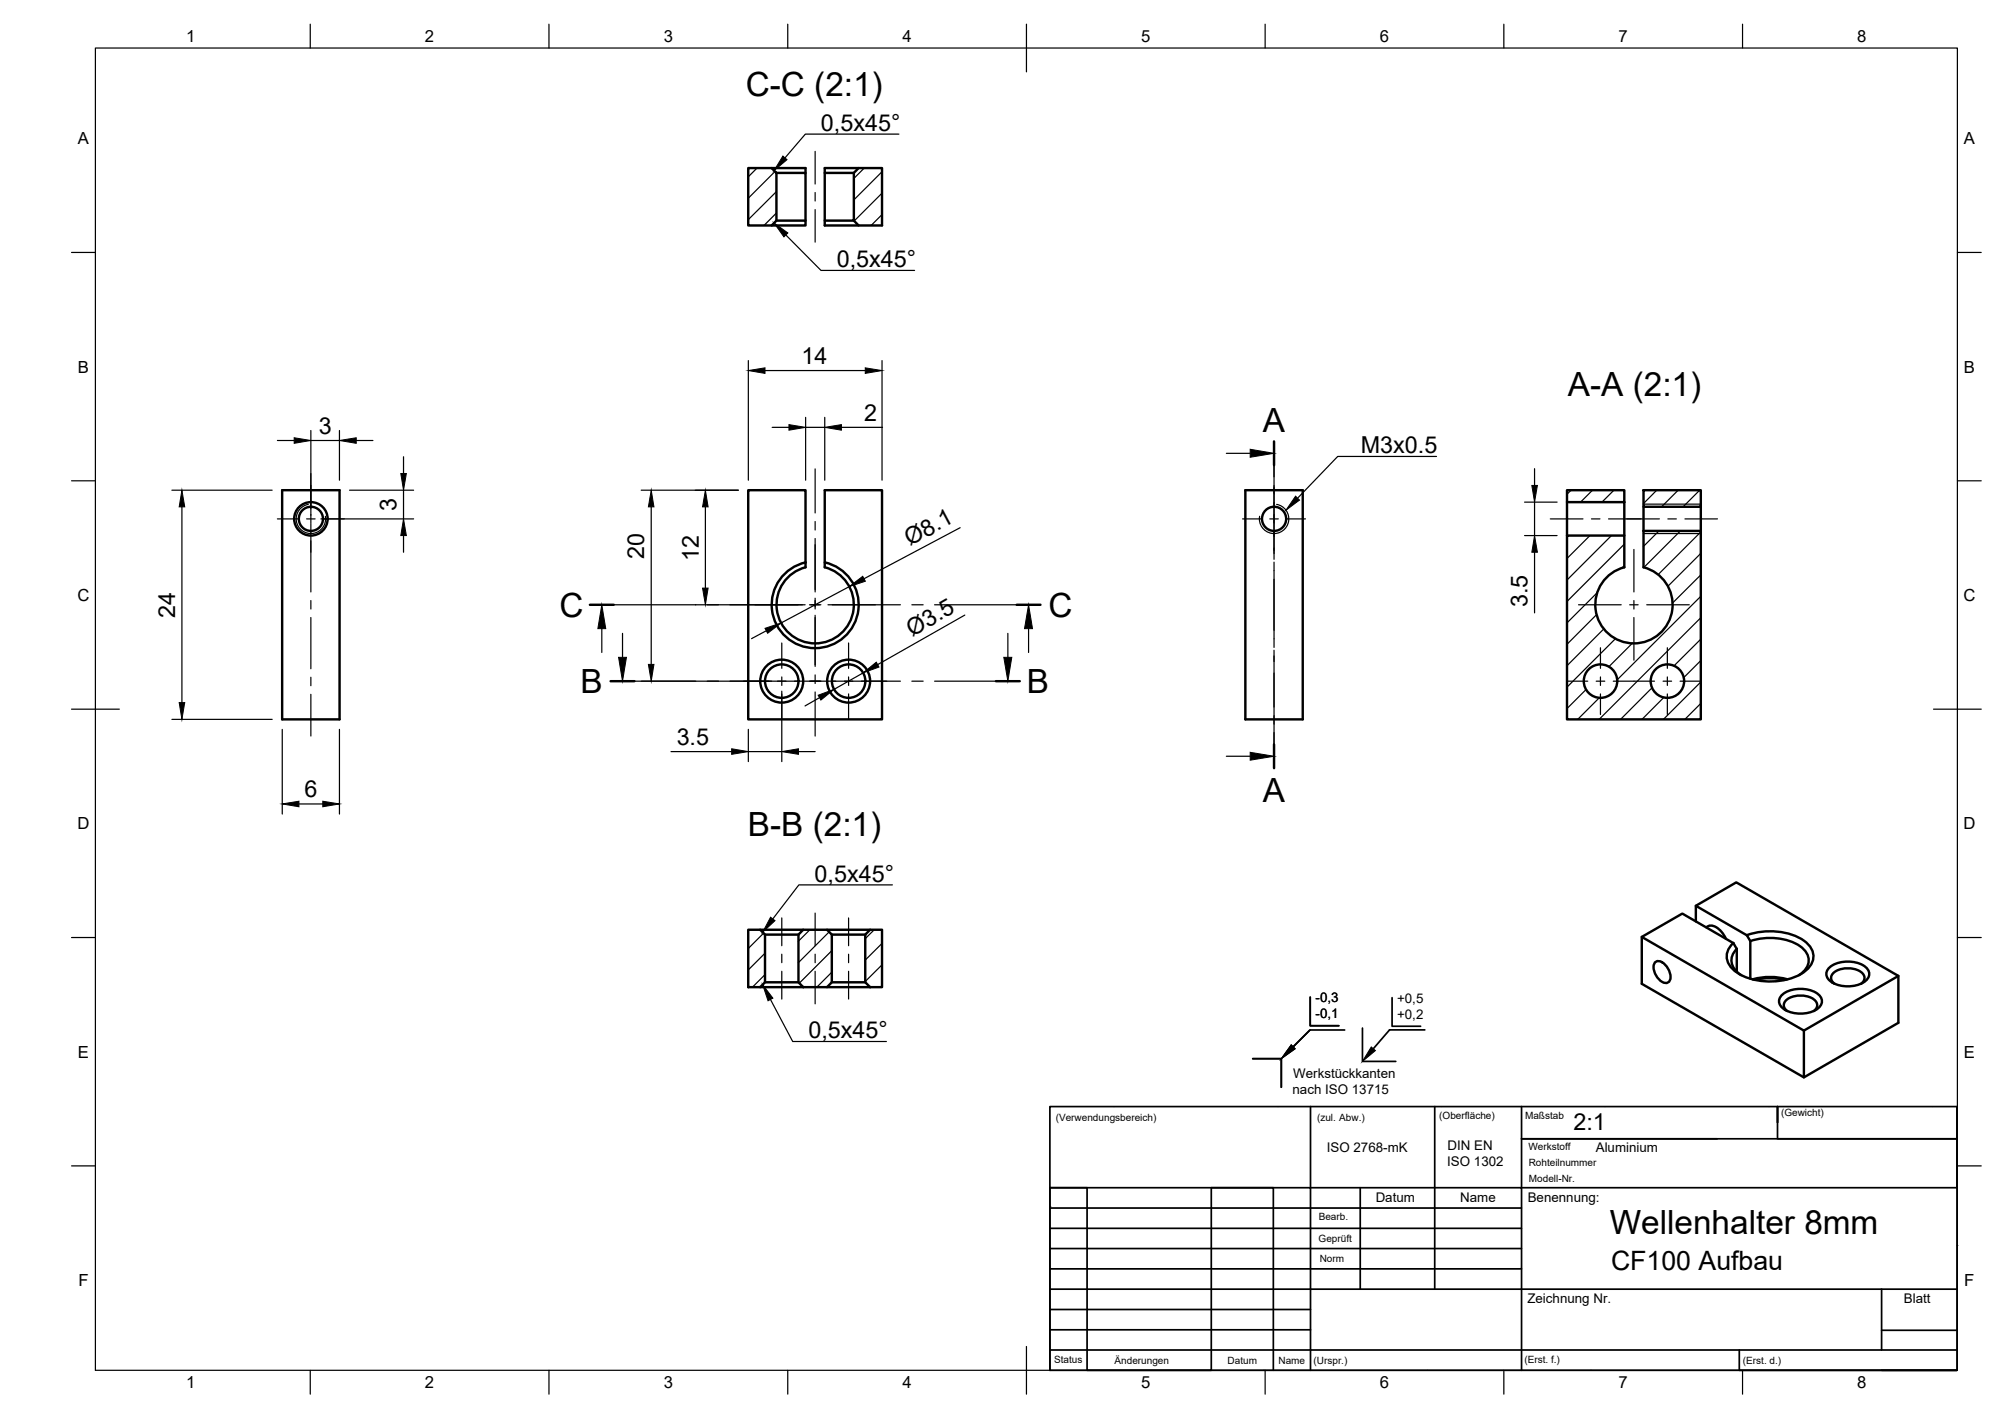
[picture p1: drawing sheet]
<svg xmlns="http://www.w3.org/2000/svg" width="420mm" height="297mm" viewBox="0 0 420 297" stroke-linecap="round" stroke-linejoin="round" font-family="sans-serif">
<!-- layer: Visible -->
<g fill="none" stroke="#000" stroke-width=".51">
<path d="M156.7 35.2h4.9l1 1v10l-1 1h-4.9zM161.6 35.2h7.1v1M162.6 36.2h6.1v10M172.7 35.2h12v12h-12zM178.8 36.2v10h-6.1M179.8 35.2l-1 1h-6.1M162.6 46.2h6.1v1h-7.1M178.8 46.2l1 1M59.1 102.7h12v48h-12zM168.7 118.8a8.1 8.1 0 0 0-4.6 12.5 8.1 8.1 0 0 0 13.3 0 8.1 8.1 0 0 0-4.7-12.5v-16.1h12v48h-28v-48h12v16.1M172.7 117.8a9.1 9.1 0 0 1 5.6 14 9.1 9.1 0 0 1-15.1 0 9.1 9.1 0 0 1 5.5-14M260.8 102.7h12.1v48h-12.1z"/>
<path d="M328.2 105.2v7M340.2 105.2h-12v-2.5h12v9.5M344.2 111.2v7.6a8.1 8.1 0 0 1 4.7 12.5 8.1 8.1 0 0 1-13.3 0 8.1 8.1 0 0 1 4.6-12.5M344.2 111.2h12v39.5h-28v-38.5h12v6.6M344.2 102.7h12v3.5h-12zM344.2 106.2v5M356.2 106.2v5M156.7 194.8h2.5l1 1v10l-1 1h-2.5zM159.2 194.8h9M160.2 195.8h7M168.2 194.8h5l1 1v10l-1 1h-5l-1-1v-10zM173.2 194.8h9"/>
<path d="M174.2 195.8h7M181.2 195.8l1-1h2.5v12h-2.5l-1-1zM343.9 196.3v9.8l33.9 19.6 19.8-11.4v-9.9M355.2 193v-3.3l10.7 6.2 .7 1.3v7.8M355.2 189.7l8.5-4.9 33.9 19.6-19.8 11.5-33.9-19.6 8.5-4.9 10.7 6.2 .7 1.2M357.4 194.3a1.78 1.78 0 0 1 2.4 .2l1.1 1.1 .6 1M363.8 198.8v4.8M363.8 198.8a3.1 3.1 0 0 0 .2 4.9l.7 .6M365.9 195.9a14.1 14.1 0 0 1 11.9 1.2 3.7 3.7 0 0 1 .3 6.4 13.5 13.5 0 0 1-14.9-.2 3.5 3.5 0 0 1-.1-5.8M366.6 197.1a12.6 12.6 0 0 1 10.4 1.1 3.4 3.4 0 0 1 1.8 3.1 3.4 3.4 0 0 1-2 3M159.2 206.8h9M160.2 205.8h7"/>
<path d="M173.2 206.8h9M174.2 205.8h7M346.6 201.7a1.26 1.26 0 0 1 2 .2 3.4 3.4 0 0 1 1.1 3.7 1.26 1.26 0 0 1-2.1-.3 3.4 3.4 0 0 1-1-3.6zM367.1 205.2a13.5 13.5 0 0 1 7.3 0M367.5 205.3a15.4 15.4 0 0 1 6.5 0M373.4 208.3a6.6 6.6 0 0 1 7.5 0 1.86 1.86 0 0 1 .7 1.8 1.86 1.86 0 0 1-1.3 1.5 6.8 6.8 0 0 1-6.9-.4 1.74 1.74 0 0 1 0-2.9zM374.3 211.8a1.49 1.49 0 0 1-.7-1.5 1.49 1.49 0 0 1 1.2-1.2 5.1 5.1 0 0 1 5.5 .7 1.35 1.35 0 0 1-.4 2M377.8 215.9v9.8M383.3 202.6a6.6 6.6 0 0 1 7.5 0 1.86 1.86 0 0 1 .7 1.8 1.86 1.86 0 0 1-1.3 1.5 6.8 6.8 0 0 1-6.9-.5 1.74 1.74 0 0 1 0-2.8zM384.2 206.1a1.49 1.49 0 0 1-.7-1.5 1.49 1.49 0 0 1 1.2-1.2 5.1 5.1 0 0 1 5.5 .7 1.35 1.35 0 0 1-.4 2"/>
<circle cx="65.1" cy="108.7" r="3.5"/>
<circle cx="65.1" cy="108.7" r="2.53"/>
<circle cx="266.9" cy="108.7" r="2.53"/>
<circle cx="163.7" cy="142.7" r="3.5"/>
<circle cx="163.7" cy="142.7" r="4.5"/>
<circle cx="177.7" cy="142.7" r="3.5"/>
<circle cx="177.7" cy="142.7" r="4.5"/>
<circle cx="335.2" cy="142.7" r="3.5"/>
<circle cx="349.2" cy="142.7" r="3.5"/>
</g>
<!-- layer: Visible Narrow -->
<path d="M64.6 105.7a3.1 3.1 0 0 0-2.5 3.5 3.1 3.1 0 0 0 3.6 2.5 3.1 3.1 0 0 0 2.5-3.5M267.4 105.7a3.1 3.1 0 0 1 2.5 3.5 3.1 3.1 0 0 1-3.6 2.5 3.1 3.1 0 0 1-2.5-3.5M344.2 111.8h12M344.2 105.6h12" fill="none" stroke="#000" stroke-width=".25"/>
<!-- layer: BORDER -->
<g fill="none" stroke="#000" stroke-width=".25">
<path d="M20 10.1h390v276.9h-390zM65 5.1v5M115 5.1v5M165 5.1v5M215 5.1v10M265 5.1v5M315 5.1v5M365 5.1v5M15 52.9h5M410 52.9h5M15 100.7h5M410 100.7h5"/>
<path d="M15 148.6h10M405 148.6h10M15 196.4h5M410 196.4h5M15 244.2h5M410 244.2h5M65 287v5M115 287v5M165 287v5M215 282.1v9.9M265 287v5M315 287v5"/>
<path d="M365 287v5"/>
</g>
<!-- layer: Smart Centers -->
<g fill="none" stroke="#000" stroke-width=".25">
<path d="M170.7 31.7v6.9M170.7 40.3v1.8M170.7 43.9v6.8M65.1 99.2v10.4M170.7 98.2v9.2M266.8 92.9v7M58.1 108.7h4.3M64.2 108.7h1.8M65.1 109.7v14.3M67.8 108.7h4.3M170.7 109.2v1.8M170.7 112.8v11.2"/>
<path d="M260.3 108.7h3.9M266 108.7h1.7M266.8 101.7v14.3M266.8 117.8v1.7M269.5 108.7h3.9M324.7 108.7h6.9M333.3 108.7h1.8M336.9 108.7h10.7M342.2 115.1v8.9M349.3 108.7h1.8M352.9 108.7h6.8M65.1 125.8v1.8"/>
<path d="M65.1 129.4v10.7M158.1 126.7h10M163.7 134.7v5.3M169.8 126.7h1.8M170.7 125.3v2.3M170.7 128.9v10.7M173.4 126.7h9.9M177.7 134.7v5.3M266.8 121.3v10.7M266.8 133.8v1.8M266.8 137.4v10.7M330.6 126.7h9"/>
<path d="M335.2 135.7v4.3M341.3 126.7h1.8M342.2 125.8v1.8M342.2 129.4v8.9M344.9 126.7h8.9M349.2 135.7v4.3M65.1 141.9v1.7M65.1 145.4v8.8M155.7 142.7h5.4M162.8 142.7h1.8M163.7 141.8v1.8M163.7 145.4v5.3"/>
<path d="M166.4 142.7h8.6M170.7 141.4v1.8M170.7 145v9.2M176.8 142.7h1.8M177.7 141.8v1.8M177.7 145.4v5.3M180.4 142.7h5.3M266.8 149.9v1.8M266.8 153.5v6.9M328.2 142.7h4.3M334.3 142.7h1.8M335.2 141.8v1.8"/>
<path d="M335.2 145.4v4.3M337.9 142.7h8.6M348.3 142.7h1.8M349.2 141.8v1.8M349.2 145.4v4.3M351.9 142.7h4.3M163.7 192.3v5.8M163.7 199.9v1.8M170.7 191.3v6.8M170.7 199.9v1.8M177.7 192.3v5.8M177.7 199.9v1.8"/>
<path d="M163.7 203.5v5.8M170.7 203.5v6.8M177.7 203.5v5.8"/>
</g>
<!-- layer: Hatching -->
<g fill="none" stroke="#000" stroke-width=".25">
<path d="M158.5 35.2l-1.8 1.8M162.3 35.9l-5.6 5.6M181 35.2l-2.2 2.2M184.7 36l-5.9 5.9M162.6 40.1l-5.9 5.9M162.6 44.6l-2.6 2.6M184.7 40.5l-5.8 5.8M184.7 44.9l-2.2 2.3M328.5 112.2l-.3 .3M329.1 102.7l-.9 .8M333 112.2l-4.8 4.8M333.5 102.7l-2.5 2.5"/>
<path d="M337.5 112.2l-9.3 9.3M338 102.7l-2.5 2.5M340.2 105l-.2 .2M340.2 114l-12 12M340.2 118.5l-.5 .5M347 102.7l-2.8 2.8M347.5 111.2l-3.3 3.3M351.5 102.7l-3.5 3.5M352 111.2l-7.7 7.7M356 102.7l-3.5 3.5M356.2 111.4l-8.9 9M356.2 115.9l-6.9 6.9"/>
<path d="M334.4 128.8l-6.2 6.1M334.5 124.1l-6.3 6.4M335.9 131.7l-7.7 7.7M338.3 133.8l-10.1 10.1M341.9 134.8l-4.9 4.9M356.2 120.4l-5.9 5.9M356.2 124.9l-17.5 17.5M356.2 129.4l-21.3 21.3M356.2 133.9l-5.6 5.6M356.2 138.4l-3.5 3.6M332.2 144.4l-4 4M335 146.2l-4.5 4.5"/>
<path d="M346 144.1l-6.6 6.6M348.5 146.1l-4.6 4.6M356.2 142.9l-7.8 7.8M356.2 147.3l-3.3 3.4M159.9 195.5l-3.2 3.2M160.2 199.7l-3.5 3.5M169.6 194.8l-2.4 2.4M173.7 195.2l-6.5 6.4M174.2 199.1l-6.8 6.9M183.1 194.8l-1.9 1.8M184.7 197.6l-3.5 3.5M160.2 204.2l-2.6 2.6"/>
<path d="M174.2 203.6l-3.1 3.2M184.7 202.1l-3.5 3.5M184.7 206.6l-.1 .2"/>
</g>
<!-- layer: Section Lines -->
<path d="M266.8 92.5v5M123.5 126.7h5M212.9 126.7h5M127.9 142.7h5M208.6 142.7h5M266.8 155.9v5" fill="none" stroke="#000" stroke-width=".51"/>
<g fill="none" stroke="#000" stroke-width=".25">
<path d="M256.9 95h5M266.8 97.5v14.9M266.8 114.8v2.4M266.8 119.5v14.3M126 131.7v5M128.5 126.7h17.2M130.4 132.7v5M148.1 126.7h2.4M152.9 126.7h14.3M169.5 126.7h2.4M174.3 126.7h14.3M191 126.7h2.4"/>
<path d="M195.7 126.7h17.2M211.1 132.7v5M215.4 131.7v5M266.8 136.2v2.4M132.9 142.7h12.8M148.1 142.7h2.4M152.9 142.7h14.3M169.5 142.7h2.4M174.3 142.7h14.3M191 142.7h2.4M195.7 142.7h12.9M256.9 158.4h5"/>
<path d="M266.8 141v14.9"/>
</g>
<path d="M261.9 94.1l4.9 .9-4.9 .8zM126 126.7l.9 5h-1.7zM129.6 137.7h1.6l-.8 5zM210.2 137.7h1.7l-.8 5zM215.4 126.7l.9 5h-1.7zM261.9 157.6l4.9 .8-4.9 .8z" fill="#000" stroke="#000" stroke-width=".21"/>
<!-- layer: TITLEBLOCK -->
<g fill="none" stroke="#000" stroke-width=".36">
<path d="M219.9 231.8h190v55.2h-190zM274.5 231.8v17h44.2v38.2M300.5 231.8v38.3M318.7 231.8v17h91.2v-10.2h-37.6v-6.8v3.4M409.9 231.8v6.8h-91.2h41M219.9 248.8h7.8v38.2h26v-38.2h13v38.2M219.9 253.1h98.8M219.9 257.3h98.8M284.9 248.8v21.3M219.9 261.5h98.8M219.9 265.8h98.8M219.9 270.1h174.2"/>
<path d="M219.9 274.3h54.6M219.9 278.6h54.6M394.1 278.7h15.8M409.9 270.1h-15.8v12.7M219.9 287v-38.2h54.6v38.2M219.9 282.8h190M364.3 282.8v4.2h45.6h-15.8"/>
</g>
<g fill="none" stroke="#000" stroke-width=".21">
<path d="M233.2 231.8h.1M267.5 231.8h.1M301.8 231.8h.1M336.1 231.8h.1M370.4 231.8h.1M404.7 231.8h.1M219.9 252.8h.1M409.9 260.9h.1M230.3 287h.1M264.6 287h.1M298.9 287h.1M333.2 287h.1"/>
<path d="M367.5 287h.1M401.8 287h.1"/>
</g>
<!-- layer: Sketch1 -->
<path d="M274.4 215.8l-3.6 3.5 3.6-3.5h7.2M274.4 208.9v6h6M285.4 215.4v6.9h7M291.6 209v6h6M298.4 215.7h-7.4l-3.4 4M262.4 221.8h6v6" fill="none" stroke="#000" stroke-width=".36"/>
<path d="M270.4 218.9l.9 .8-2.9 2.1zM287.2 219.3l.9 .8-2.7 2.2z" fill="#000" stroke="#000" stroke-width=".21"/>
<!-- layer: FD_Dimensions -->
<g fill="none" stroke="#000" stroke-width=".25">
<path d="M156.7 75.5v25.1M160.2 77.6h21M184.7 75.5v25.1M58.1 92.3h3.5M65.1 90.2v16.4M65.1 92.3h6M71.1 90.2v10.4M74.6 92.3h3.5M84.5 95.7v3.5M161.7 89.5h3.5M168.7 87.4v13.2M168.7 89.5h4"/>
<path d="M172.7 87.4v13.2M176.2 89.5h8.6M321.4 98.2v3.5M36 102.7h21M38.1 106.2v41M67.2 108.7h19.4M73.2 102.7h13.4M84.5 102.7v6M84.5 112.2v3.5M134.3 102.7h20.3M136.4 106.2v33M147.7 106.2v17"/>
<path d="M201.1 110.5l-20.1 10.7M319.3 105.2h6.8M319.3 112.2h6.8M321.4 105.2v7M321.4 115.7v12.7M145.6 126.7h23M160.5 132.1l-3.1 1.7M177.9 122.9l-14.3 7.6M202.1 128.8l-18.3 10.4M36 150.7h21M59.1 152.8v17.7M71.1 152.8v17.7"/>
<path d="M134.3 142.7h27.3M140.5 157.4h12.7M156.7 152.8v6.7M156.7 157.4h7M163.7 144.8v14.7M167.2 157.4h3.5M171.7 146.1l-3.1 1.8M180.8 141l-6.1 3.4M62.6 168.4h5"/>
</g>
<g fill="#000" stroke="#000" stroke-width=".21">
<path d="M156.7 77.6l3.5-.5v1.1zM181.2 77.1l3.5 .5-3.5 .6zM61.6 91.7l3.5 .6-3.5 .6zM71.1 92.3l3.5-.6v1.2zM83.9 99.2h1.2l-.6 3.5zM165.2 88.9l3.5 .6-3.5 .6zM172.7 89.5l3.5-.6v1.2zM38.1 102.7l.6 3.5h-1.2zM84.5 108.7l.6 3.5h-1.2zM136.4 102.7l.6 3.5h-1.2zM147.7 102.7l.6 3.5h-1.1zM320.8 101.7h1.2l-.6 3.5z"/>
<path d="M321.4 112.2l.6 3.5h-1.2zM135.8 139.2h1.2l-.6 3.5zM147.2 123.2h1.1l-.6 3.5zM160.2 131.6l3.4-1.1-2.8 2.2zM177.9 122.9l2.8-2.2 .6 1.1zM180.8 141l2.7-2.3 .6 1zM37.5 147.2h1.2l-.6 3.5zM153.2 156.9l3.5 .5-3.5 .6zM163.7 157.4l3.5-.5v1.1zM171.4 145.6l3.3-1.2-2.8 2.2zM59.1 168.4l3.5-.6v1.2zM67.6 167.8l3.5 .6-3.5 .6z"/>
</g>
<!-- layer: Leaders -->
<path d="M164 32.7l.8 .8-2.7 2.2zM162.1 46.7l2.9 2.1-.8 .8zM161.4 192.1l.9 .8-2.6 2.4zM159.7 206.3l2.2 2.8-1 .5z" fill="#000" stroke="#000" stroke-width=".21"/>
<path d="M188.3 28.1h-19.6l-4.3 5M164.6 49.2l7.4 7.4h19.6M186.9 185.4h-19.6l-5.4 7.1M161.4 209.4l4.6 8.8h19.7" fill="none" stroke="#000" stroke-width=".25"/>
<!-- layer: Hole Notes -->
<path d="M271.4 103.9l.8 .9-2.9 2.1z" fill="#000" stroke="#000" stroke-width=".21"/>
<path d="M300.9 95.6h-20.7l-8.4 8.8" fill="none" stroke="#000" stroke-width=".25"/>
<g font-size="7">
<text x="156.2" y="20">C-C (2:1)</text>
<text x="328.4" y="83">A-A (2:1)</text>
<text x="264.5" y="90.5">A</text>
<text x="117.2" y="129.2">C</text>
<text x="219.6" y="129.2">C</text>
<text x="121.6" y="145.2">B</text>
<text x="215.1" y="145.2">B</text>
<text x="264.5" y="167.9">A</text>
<text x="156.6" y="175.1">B-B (2:1)</text>
<text x="337.2" y="258.5">Wellenhalter 8mm</text>
</g>
<text font-size="5.6" x="337.4" y="266">CF100 Aufbau</text>
<g font-size="4.9">
<text x="172" y="27.4">0,5x45°</text>
<text x="175.3" y="56">0,5x45°</text>
<text x="167.9" y="76.2">14</text>
<text x="181" y="88.1">2</text>
<text x="66.8" y="90.8">3</text>
<text x="285" y="94.9">M3x0.5</text>
<text x="83.1" y="107" transform="rotate(-90 83.1 107)">3</text>
<text x="134.9" y="117.1" transform="rotate(-90 134.9 117.1)">20</text>
<text x="146.3" y="117.5" transform="rotate(-90 146.3 117.5)">12</text>
<text x="190.6" y="114.4" transform="rotate(-28 190.6 114.4)">Ø8.1</text>
<text x="36.7" y="129.4" transform="rotate(-90 36.7 129.4)">24</text>
<text x="320" y="127.2" transform="rotate(-90 320 127.2)">3.5</text>
<text x="191.1" y="133.3" transform="rotate(-30 191.1 133.3)">Ø3.5</text>
<text x="141.7" y="156">3.5</text>
<text x="63.8" y="166.9">6</text>
<text x="170.6" y="184.7">0,5x45°</text>
<text x="169.3" y="217.5">0,5x45°</text>
<text x="329.6" y="236.8">2:1</text>
</g>
<g font-size="3.5">
<text x="39" y="8.8">1</text>
<text x="89" y="8.8">2</text>
<text x="139" y="8.8">3</text>
<text x="189" y="8.8">4</text>
<text x="239" y="8.8">5</text>
<text x="289" y="8.8">6</text>
<text x="339" y="8.8">7</text>
<text x="389" y="8.8">8</text>
<text x="16.3" y="30.2">A</text>
<text x="411.3" y="30.2">A</text>
<text x="16.3" y="78">B</text>
<text x="411.3" y="78">B</text>
<text x="16.2" y="125.9">C</text>
<text x="411.2" y="125.9">C</text>
<text x="16.2" y="173.7">D</text>
<text x="411.2" y="173.7">D</text>
<text x="16.3" y="221.6">E</text>
<text x="411.3" y="221.6">E</text>
<text x="16.4" y="269.4">F</text>
<text x="411.4" y="269.4">F</text>
<text x="39" y="290.8">1</text>
<text x="89" y="290.8">2</text>
<text x="139" y="290.8">3</text>
<text x="189" y="290.8">4</text>
<text x="239" y="290.8">5</text>
<text x="289" y="290.8">6</text>
<text x="339" y="290.8">7</text>
<text x="389" y="290.8">8</text>
</g>
<g font-size="2.8">
<text x="275.5" y="209.9">-0,3</text>
<text x="275.5" y="213.3">-0,1</text>
<text x="292.6" y="210">+0,5</text>
<text x="292.6" y="213.4">+0,2</text>
<text x="270.9" y="225.9">Werkstückkanten</text>
<text x="270.7" y="229.2">nach ISO 13715</text>
<text x="277.9" y="241.4">ISO 2768-mK</text>
<text x="303.1" y="244.3">ISO 1302</text>
<text x="303.2" y="240.9">DIN EN</text>
<text x="334.2" y="241.3">Aluminium</text>
<text x="288.1" y="251.8">Datum</text>
<text x="305.8" y="251.8">Name</text>
<text x="320" y="251.8">Benennung:</text>
<text x="319.9" y="273">Zeichnung Nr.</text>
<text x="398.8" y="273">Blatt</text>
</g>
<g font-size="2.1">
<text x="373" y="233.9">(Gewicht)</text>
<text x="221.1" y="234.9">(Verwendungsbereich)</text>
<text x="275.9" y="234.7">(zul. Abw.)</text>
<text x="301.5" y="234.3">(Oberfläche)</text>
<text x="319.4" y="234.3">Maßstab</text>
<text x="320.1" y="240.9">Werkstoff</text>
<text x="320.2" y="244.2">Rohteilnummer</text>
<text x="320.2" y="247.7">Modell-Nr.</text>
<text x="276.2" y="255.6">Bearb.</text>
<text x="276.2" y="260.1">Geprüft</text>
<text x="276.4" y="264.4">Norm</text>
<text x="220.8" y="285.5">Status</text>
<text x="233.4" y="285.6">Änderungen</text>
<text x="257.1" y="285.7">Datum</text>
<text x="267.8" y="285.8">Name</text>
<text x="275.1" y="285.7">(Urspr.)</text>
<text x="319.3" y="285.5">(Erst. f.)</text>
<text x="365.1" y="285.6">(Erst. d.)</text>
</g>
</svg>
